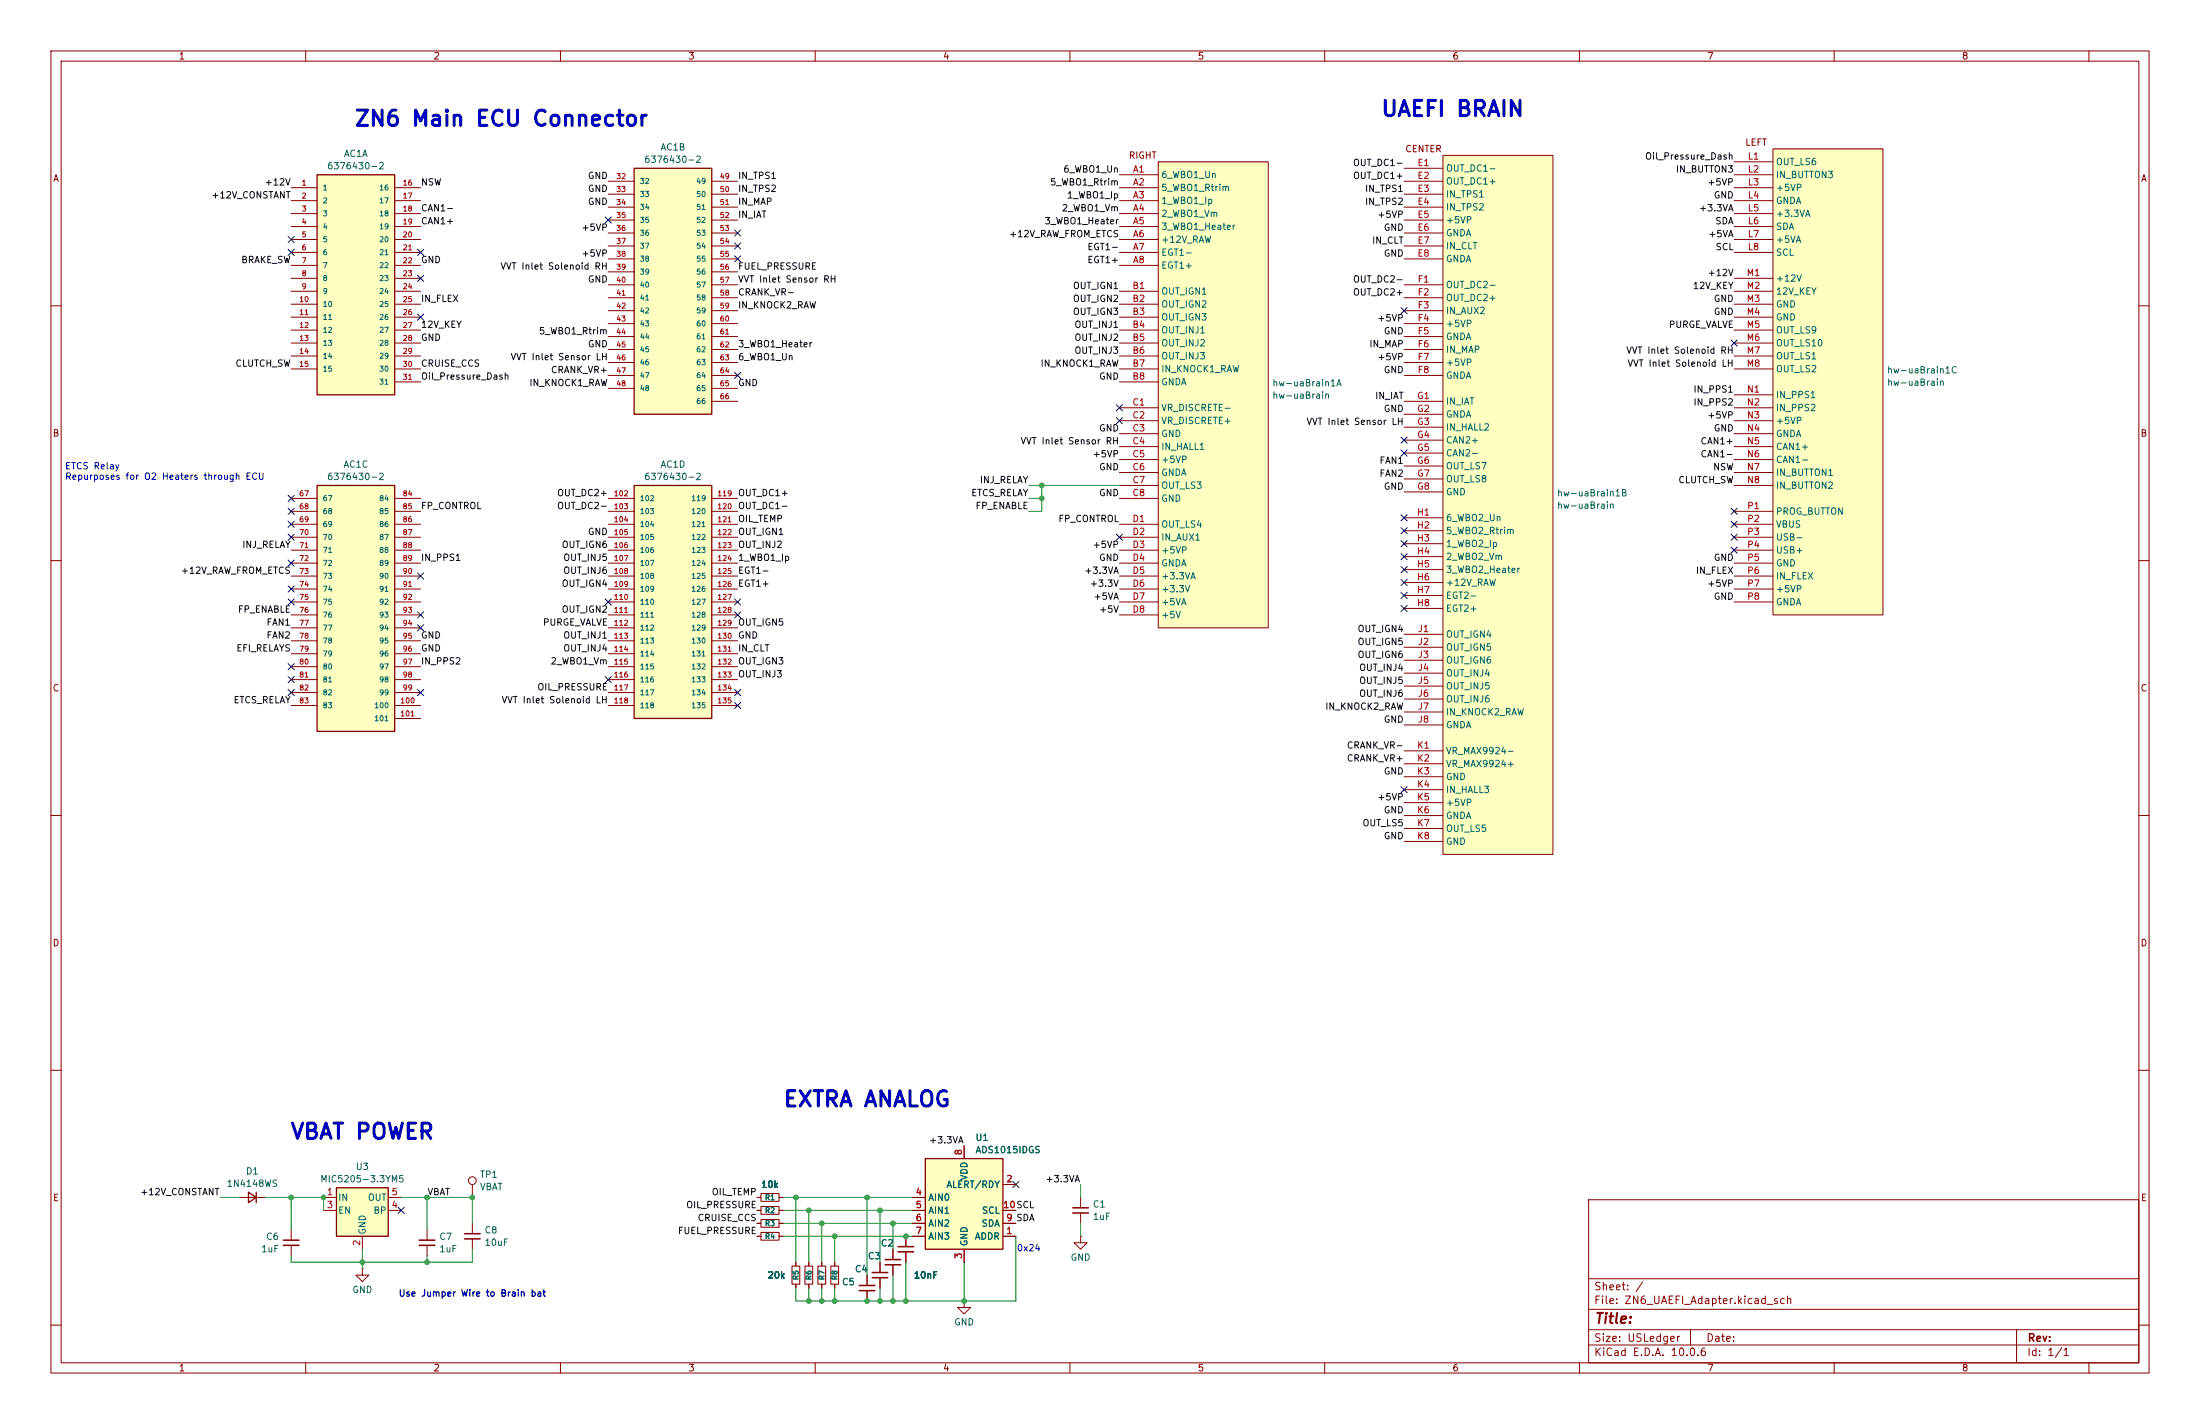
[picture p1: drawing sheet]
<svg xmlns="http://www.w3.org/2000/svg" width="432mm" height="279mm" viewBox="0 0 432 279" stroke-linecap="round" stroke-linejoin="round" font-family="sans-serif">
<g fill="none" stroke="#840000" stroke-width=".2">
<path d="M10 10h411.8v259.4h-411.8zM12 12h407.8v255.4h-407.8zM60 10v2M110 10v2M160 10v2M210 10v2M260 10v2M310 10v2M360 10v2M410 10v2M10 60h2M419.8 60h2"/>
<path d="M10 110h2M419.8 110h2M10 160h2M419.8 160h2M10 210h2M419.8 210h2M92.7 232.4v2.6M311.8 235.4h108v32h-108zM10 260h2M311.8 256.9h108M311.8 250.9h108M419.8 260h2"/>
<path d="M60 267.4v2M110 267.4v2M160 267.4v2M210 267.4v2M260 267.4v2M310 267.4v2M311.8 263.9h108M311.8 260.9h108M331.8 260.9v3M360 267.4v2M395.8 260.9v6.5M410 267.4v2"/>
<circle cx="92.7" cy="231.6" r=".76"/>
</g>
<path d="M66 233h10.2v9.6h-10.2z" fill="#ffffc2"/>
<path d="M66 233h10.2v9.6h-10.2z" fill="none" stroke="#840000" stroke-width=".25"/>
<g fill="none" stroke="#840000" stroke-width=".2">
<path d="M63.5 235h2.5M63.5 237.5h2.5M76.2 235h2.5M76.2 237.5h2.5M148.6 235h.8M148.6 237.5h.8M149.4 236.7h3.5v1.6h-3.5zM149.4 234.2h3.5v1.5h-3.5zM152.9 235h.8M152.9 237.5h.8M71.1 242.6v2.5M92.7 240v2.1"/>
<path d="M92.7 243.1v2M148.6 242.6h.8M149.4 241.8h3.5v1.5h-3.5zM152.9 242.6h.8M163.1 248.4h1.5v3.6h-1.5zM163.8 247.7v.7M163.8 252v.7M170.2 250.2v2M170.2 253.2v2.1M172.7 247.7v2M172.7 250.7v2M175.3 245.1v2"/>
<path d="M175.3 248.2v2M177.8 242.6v2M177.8 245.6v2.1"/>
</g>
<path d="M91.2 242.1h3M91.2 243.1h3M168.7 252.2h3M168.7 253.2h3M171.2 249.7h3M171.2 250.7h3M173.7 247.1h3.1M173.7 248.2h3.1M176.3 244.6h3M176.3 245.6h3" fill="none" stroke="#840000" stroke-width=".3"/>
<path d="M62.2 95.3h15.3v48.2h-15.3z" fill="#ffffc2"/>
<path d="M62.2 95.3h15.3v48.2h-15.3z" fill="none" stroke="#840000" stroke-width=".25"/>
<g fill="none" stroke="#840000" stroke-width=".2">
<path d="M57.1 97.8h5.1M77.5 97.8h5M57.1 100.3h5.1M57.1 102.9h5.1M57.1 105.4h5.1M57.1 108h5.1M57.1 110.5h5.1M57.1 113h5.1M57.1 115.6h5.1M57.1 118.1h5.1M77.5 100.3h5M77.5 102.9h5"/>
<path d="M77.5 105.4h5M77.5 108h5M77.5 110.5h5M77.5 113h5M77.5 115.6h5M77.5 118.1h5M57.1 120.7h5.1M57.1 123.2h5.1M57.1 125.7h5.1M57.1 128.3h5.1M57.1 130.8h5.1M57.1 133.4h5.1"/>
<path d="M57.1 135.9h5.1M57.1 138.4h5.1M77.5 120.7h5M77.5 123.2h5M77.5 125.7h5M77.5 128.3h5M77.5 130.8h5M77.5 133.4h5M77.5 135.9h5M77.5 138.4h5M77.5 141h5M149.4 239.3h3.5v1.5h-3.5z"/>
<path d="M57.1 241.3v2M57.1 244.3v2.1M148.6 240h.8M152.9 240h.8"/>
</g>
<path d="M55.6 243.3h3.1M55.6 244.3h3.1" fill="none" stroke="#840000" stroke-width=".3"/>
<path d="M62.2 34.3h15.3v43.2h-15.3z" fill="#ffffc2"/>
<path d="M62.2 34.3h15.3v43.2h-15.3z" fill="none" stroke="#840000" stroke-width=".25"/>
<g fill="none" stroke="#840000" stroke-width=".2">
<path d="M57.1 36.8h5.1M57.1 39.4h5.1M77.5 36.8h5M77.5 39.4h5M57.1 41.9h5.1M57.1 44.5h5.1M57.1 47h5.1M57.1 49.5h5.1M57.1 52.1h5.1M57.1 54.6h5.1M57.1 57.2h5.1M57.1 59.7h5.1"/>
<path d="M77.5 41.9h5M77.5 44.5h5M77.5 47h5M77.5 49.5h5M77.5 52.1h5M77.5 54.6h5M77.5 57.2h5M77.5 59.7h5M57.1 62.2h5.1M57.1 64.8h5.1M57.1 67.3h5.1M57.1 69.9h5.1"/>
<path d="M57.1 72.4h5.1M77.5 62.2h5M77.5 64.8h5M77.5 67.3h5M77.5 69.9h5M77.5 72.4h5M77.5 74.9h5M71.1 248.9v1.3h1.3l-1.3 1.3-1.3-1.3h1.3M71.1 248.9h.1M160.5 248.4h1.6v3.6h-1.6zM161.3 247.7v.7M161.3 252v.7"/>
<path d="M189.2 255.3v1.2h1.3l-1.3 1.3-1.2-1.3h1.2M189.2 255.3h.1"/>
</g>
<path d="M124.5 95.3h15.2v45.7h-15.2z" fill="#ffffc2"/>
<path d="M124.5 95.3h15.2v45.7h-15.2z" fill="none" stroke="#840000" stroke-width=".25"/>
<g fill="none" stroke="#840000" stroke-width=".2">
<path d="M119.4 97.8h5.1M139.7 97.8h5.1M119.4 100.3h5.1M119.4 102.9h5.1M119.4 105.4h5.1M119.4 108h5.1M119.4 110.5h5.1M119.4 113h5.1M119.4 115.6h5.1M119.4 118.1h5.1M139.7 100.3h5.1M139.7 102.9h5.1"/>
<path d="M139.7 105.4h5.1M139.7 108h5.1M139.7 110.5h5.1M139.7 113h5.1M139.7 115.6h5.1M139.7 118.1h5.1M119.4 120.7h5.1M119.4 123.2h5.1M119.4 125.7h5.1M119.4 128.3h5.1M119.4 130.8h5.1M119.4 133.4h5.1"/>
<path d="M119.4 135.9h5.1M119.4 138.4h5.1M139.7 120.7h5.1M139.7 123.2h5.1M139.7 125.7h5.1M139.7 128.3h5.1M139.7 130.8h5.1M139.7 133.4h5.1M139.7 135.9h5.1M139.7 138.4h5.1M155.4 248.4h1.6v3.6h-1.6zM156.2 247.7v.7"/>
<path d="M156.2 252v.7"/>
</g>
<path d="M124.5 33h15.2v48.3h-15.2z" fill="#ffffc2"/>
<path d="M124.5 33h15.2v48.3h-15.2zM48.8 233.9l1.5 1.1-1.5 1zM50.3 233.9v2.1" fill="none" stroke="#840000" stroke-width=".25"/>
<g fill="none" stroke="#840000" stroke-width=".2">
<path d="M119.4 35.6h5.1M119.4 38.1h5.1M139.7 35.6h5.1M139.7 38.1h5.1M119.4 40.6h5.1M119.4 43.2h5.1M119.4 45.7h5.1M119.4 48.3h5.1M119.4 50.8h5.1M119.4 53.3h5.1M119.4 55.9h5.1M119.4 58.4h5.1"/>
<path d="M139.7 40.6h5.1M139.7 43.2h5.1M139.7 45.7h5.1M139.7 48.3h5.1M139.7 50.8h5.1M139.7 53.3h5.1M139.7 55.9h5.1M139.7 58.4h5.1M119.4 61h5.1M119.4 63.5h5.1M119.4 66h5.1M119.4 68.6h5.1"/>
<path d="M119.4 71.1h5.1M119.4 73.7h5.1M119.4 76.2h5.1M139.7 61h5.1M139.7 63.5h5.1M139.7 66h5.1M139.7 68.6h5.1M139.7 71.1h5.1M139.7 73.7h5.1M139.7 76.2h5.1M139.7 78.7h5.1M47 235h5.1"/>
<path d="M83.8 241.3v2M83.8 244.3v2.1M158 248.4h1.5v3.6h-1.5zM158.7 247.7v.7M158.7 252v.7"/>
</g>
<path d="M82.3 243.3h3M82.3 244.3h3" fill="none" stroke="#840000" stroke-width=".3"/>
<path d="M283.2 30.5h21.6v137.1h-21.6z" fill="#ffffc2"/>
<g fill="none" stroke="#840000" stroke-width=".2">
<path d="M275.6 33h7.6M275.6 35.6h7.6M275.6 38.1h7.6M283.2 30.5h21.6v137.1h-21.6zM275.6 40.6h7.6M275.6 43.2h7.6M275.6 45.7h7.6M275.6 48.3h7.6M275.6 50.8h7.6M275.6 55.9h7.6M275.6 58.4h7.6M275.6 61h7.6"/>
<path d="M275.6 63.5h7.6M275.6 66h7.6M275.6 68.6h7.6M275.6 71.1h7.6M275.6 73.7h7.6M275.6 78.7h7.6M275.6 81.3h7.6M275.6 83.8h7.6M275.6 86.4h7.6M275.6 88.9h7.6M275.6 91.4h7.6M275.6 94h7.6"/>
<path d="M275.6 96.5h7.6M275.6 101.6h7.6M275.6 104.1h7.6M275.6 106.7h7.6M275.6 109.2h7.6M275.6 111.8h7.6M275.6 114.3h7.6M275.6 116.8h7.6M275.6 119.4h7.6M275.6 124.5h7.6M275.6 127h7.6M275.6 129.5h7.6"/>
<path d="M275.6 132.1h7.6M275.6 134.6h7.6M275.6 137.2h7.6M275.6 139.7h7.6M275.6 142.2h7.6M275.6 147.3h7.6M275.6 149.9h7.6M275.6 152.4h7.6M275.6 154.9h7.6M275.6 157.5h7.6M275.6 160h7.6M275.6 162.6h7.6"/>
<path d="M275.6 165.1h7.6"/>
</g>
<path d="M227.3 31.8h21.6v91.4h-21.6z" fill="#ffffc2"/>
<g fill="none" stroke="#840000" stroke-width=".2">
<path d="M219.7 34.3h7.6M219.7 36.8h7.6M219.7 39.4h7.6M227.3 31.8h21.6v91.4h-21.6zM219.7 41.9h7.6M219.7 44.5h7.6M219.7 47h7.6M219.7 49.5h7.6M219.7 52.1h7.6M219.7 57.2h7.6M219.7 59.7h7.6M219.7 62.2h7.6"/>
<path d="M219.7 64.8h7.6M219.7 67.3h7.6M219.7 69.9h7.6M219.7 72.4h7.6M219.7 74.9h7.6M219.7 80h7.6M219.7 82.6h7.6M219.7 85.1h7.6M219.7 87.6h7.6M219.7 90.2h7.6M219.7 92.7h7.6M219.7 95.3h7.6"/>
<path d="M219.7 97.8h7.6M219.7 102.9h7.6M219.7 105.4h7.6M219.7 108h7.6M219.7 110.5h7.6M219.7 113h7.6M219.7 115.6h7.6M219.7 118.1h7.6M219.7 120.7h7.6"/>
</g>
<path d="M181.6 227.3h15.2v17.8h-15.2z" fill="#ffffc2"/>
<path d="M181.6 227.3h15.2v17.8h-15.2z" fill="none" stroke="#840000" stroke-width=".25"/>
<g fill="none" stroke="#840000" stroke-width=".2">
<path d="M179.1 235h2.5M179.1 237.5h2.5M189.2 224.8v2.5M196.8 232.4h2.6M196.8 237.5h2.6M212.1 235v2M212.1 238v2M179.1 242.6h2.5M179.1 240h2.5M189.2 245.1v2.6M196.8 242.6h2.6M196.8 240h2.6"/>
<path d="M212.1 242.6v1.2h1.3l-1.3 1.3-1.3-1.3h1.3M212.1 242.6h.1"/>
</g>
<path d="M210.6 237h3M210.6 238h3" fill="none" stroke="#840000" stroke-width=".3"/>
<path d="M348 29.2h21.6v91.5h-21.6z" fill="#ffffc2"/>
<g fill="none" stroke="#840000" stroke-width=".2">
<path d="M340.4 31.8h7.6M340.4 34.3h7.6M340.4 36.8h7.6M340.4 39.4h7.6M348 29.2h21.6v91.5h-21.6zM340.4 41.9h7.6M340.4 44.5h7.6M340.4 47h7.6M340.4 49.5h7.6M340.4 54.6h7.6M340.4 57.2h7.6M340.4 59.7h7.6"/>
<path d="M340.4 62.2h7.6M340.4 64.8h7.6M340.4 67.3h7.6M340.4 69.9h7.6M340.4 72.4h7.6M340.4 77.5h7.6M340.4 80h7.6M340.4 82.6h7.6M340.4 85.1h7.6M340.4 87.6h7.6M340.4 90.2h7.6M340.4 92.7h7.6"/>
<path d="M340.4 95.3h7.6M340.4 100.3h7.6M340.4 102.9h7.6M340.4 105.4h7.6M340.4 108h7.6M340.4 110.5h7.6M340.4 113h7.6M340.4 115.6h7.6M340.4 118.1h7.6M148.6 237.5h.8M148.6 235h.8M152.9 237.5h.8"/>
<path d="M152.9 235h.8M179.1 237.5h2.5M179.1 235h2.5M189.2 224.8v2.5M196.8 237.5h2.6M196.8 232.4h2.6M148.6 242.6h.8M148.6 240h.8M152.9 242.6h.8M152.9 240h.8M156.2 247.7v.7M156.2 252v.7"/>
<path d="M158.7 247.7v.7M158.7 252v.7M161.3 247.7v.7M161.3 252v.7M163.8 247.7v.7M163.8 252v.7M170.2 250.2v2M170.2 253.2v2.1M172.7 247.7v2M172.7 250.7v2M175.3 245.1v2M175.3 248.2v2"/>
<path d="M177.8 242.6v2M177.8 245.6v2.1M179.1 242.6h2.5M179.1 240h2.5M189.2 245.1v2.6M196.8 242.6h2.6M196.8 240h2.6"/>
</g>
<g fill="none" stroke="#009600" stroke-width=".2">
<path d="M201.9 97.8h2.6M201.9 95.3h17.8M204.5 95.3v5h-2.6M43.2 235h3.8M52.1 235h11.4v2.5M57.1 235v6.3M78.7 235h14v5M83.8 235v6.3M153.7 237.5h25.4M153.7 235h25.4M156.2 235v12.7M158.7 237.5v10.2"/>
<path d="M170.2 235v15.2M172.7 237.5v10.2M212.1 232.4v2.6M71.1 245.1v3.8M83.8 246.4v1.3M92.7 245.1v2.6h-35.6v-1.3M153.7 240h25.4M153.7 242.6h25.4M158.7 252.7v2.6M161.3 240v7.7M161.3 252.7v2.6M163.8 242.6v5.1"/>
<path d="M163.8 252.7v2.6M172.7 252.7v2.6M175.3 240v5.1M175.3 250.2v5.1M177.8 247.7v7.6M189.2 247.7v7.6M199.4 242.6v12.7h-43.2v-2.6M212.1 240v2.6"/>
</g>
<g fill="none" stroke="#000084" stroke-width=".2">
<path d="M56.5 48.9l1.3 1.2M56.5 46.4l1.3 1.2M57.8 48.9l-1.3 1.2M57.8 46.4l-1.3 1.2M81.9 54l1.3 1.2M81.9 48.9l1.3 1.2M83.2 54l-1.3 1.2M83.2 48.9l-1.3 1.2M118.8 42.6l1.2 1.2M120 42.6l-1.2 1.2M144.2 47.7l1.2 1.2M144.2 50.2l1.2 1.2"/>
<path d="M144.2 45.1l1.2 1.2M145.4 47.7l-1.2 1.2M145.4 50.2l-1.2 1.2M145.4 45.1l-1.2 1.2M81.9 61.6l1.3 1.2M83.2 61.6l-1.3 1.2M144.2 73.1l1.2 1.2M145.4 73.1l-1.2 1.2M219.1 79.4l1.2 1.2M220.3 79.4l-1.2 1.2M275 60.4l1.2 1.2M276.2 60.4l-1.2 1.2"/>
<path d="M339.8 66.7l1.2 1.2M341 66.7l-1.2 1.2M56.5 99.7l1.3 1.2M56.5 97.2l1.3 1.2M57.8 99.7l-1.3 1.2M57.8 97.2l-1.3 1.2M219.1 81.9l1.2 1.3M220.3 81.9l-1.2 1.3M275 88.3l1.2 1.2M275 85.8l1.2 1.2M276.2 88.3l-1.2 1.2M276.2 85.8l-1.2 1.2"/>
<path d="M339.8 99.7l1.2 1.2M341 99.7l-1.2 1.2M56.5 109.9l1.3 1.2M56.5 102.3l1.3 1.2M56.5 117.5l1.3 1.2M56.5 115l1.3 1.2M56.5 104.8l1.3 1.2M57.8 109.9l-1.3 1.2M57.8 102.3l-1.3 1.2M57.8 117.5l-1.3 1.2M57.8 115l-1.3 1.2M57.8 104.8l-1.3 1.2"/>
<path d="M81.9 112.4l1.3 1.2M83.2 112.4l-1.3 1.2M118.8 117.5l1.2 1.2M120 117.5l-1.2 1.2M144.2 117.5l1.2 1.2M145.4 117.5l-1.2 1.2M219.1 104.8l1.2 1.2M220.3 104.8l-1.2 1.2M275 106.1l1.2 1.2M275 111.2l1.2 1.2M275 101l1.2 1.2M275 103.5l1.2 1.2"/>
<path d="M275 108.6l1.2 1.2M275 113.7l1.2 1.2M275 118.8l1.2 1.2M275 116.2l1.2 1.2M276.2 106.1l-1.2 1.2M276.2 111.2l-1.2 1.2M276.2 101l-1.2 1.2M276.2 103.5l-1.2 1.2M276.2 108.6l-1.2 1.2M276.2 113.7l-1.2 1.2M276.2 118.8l-1.2 1.2M276.2 116.2l-1.2 1.2"/>
<path d="M339.8 104.8l1.2 1.2M339.8 107.3l1.2 1.3M339.8 102.3l1.2 1.2M341 104.8l-1.2 1.2M341 107.3l-1.2 1.3M341 102.3l-1.2 1.2M56.5 135.3l1.3 1.2M56.5 130.2l1.3 1.2M56.5 132.7l1.3 1.3M57.8 135.3l-1.3 1.2M57.8 130.2l-1.3 1.2M57.8 132.7l-1.3 1.3"/>
<path d="M81.9 122.6l1.3 1.2M81.9 120l1.3 1.3M81.9 135.3l1.3 1.2M83.2 135.3l-1.3 1.2M83.2 122.6l-1.3 1.2M83.2 120l-1.3 1.3M118.8 132.7l1.2 1.3M120 132.7l-1.2 1.3M144.2 135.3l1.2 1.2M144.2 120l1.2 1.3M144.2 137.8l1.2 1.2M145.4 135.3l-1.2 1.2"/>
<path d="M145.4 120l-1.2 1.3M145.4 137.8l-1.2 1.2M275 154.3l1.2 1.2M276.2 154.3l-1.2 1.2M78.1 236.9l1.2 1.2M79.3 236.9l-1.2 1.2M198.8 231.8l1.2 1.2M200 231.8l-1.2 1.2"/>
</g>
<g fill="#009600" stroke="#009600" stroke-width=".2">
<circle cx="177.8" cy="255.3" r=".46"/>
<circle cx="189.2" cy="255.3" r=".46"/>
<circle cx="170.2" cy="255.3" r=".46"/>
<circle cx="172.7" cy="255.3" r=".46"/>
<circle cx="175.3" cy="255.3" r=".46"/>
<circle cx="83.8" cy="247.7" r=".46"/>
<circle cx="158.7" cy="237.5" r=".46"/>
<circle cx="158.7" cy="255.3" r=".46"/>
<circle cx="170.2" cy="235" r=".46"/>
<circle cx="163.8" cy="242.6" r=".46"/>
<circle cx="163.8" cy="255.3" r=".46"/>
<circle cx="161.3" cy="255.3" r=".46"/>
<circle cx="172.7" cy="237.5" r=".46"/>
<circle cx="177.8" cy="242.6" r=".46"/>
<circle cx="175.3" cy="240" r=".46"/>
<circle cx="92.7" cy="235" r=".46"/>
<circle cx="83.8" cy="235" r=".46"/>
<circle cx="63.5" cy="235" r=".46"/>
<circle cx="71.1" cy="247.7" r=".46"/>
<circle cx="57.1" cy="235" r=".46"/>
<circle cx="161.3" cy="240" r=".46"/>
<circle cx="156.2" cy="235" r=".46"/>
<circle cx="204.5" cy="95.3" r=".46"/>
<circle cx="204.5" cy="97.8" r=".46"/>
</g>
<g font-size="3" fill="#0000c2">
<text x="270.9" y="23.6">UAEFI BRAIN</text>
<text x="69.4" y="25.5">ZN6 Main ECU Connector</text>
<text x="153.6" y="217.9">EXTRA ANALOG</text>
<text x="56.8" y="224.3">VBAT POWER</text>
</g>
<text font-size="2" fill="#840000" x="312.8" y="260.2">Title:</text>
<g font-size="1.5" fill="#840000">
<text x="312.8" y="256.2">File: ZN6_UAEFI_Adapter.kicad_sch</text>
<text x="312.8" y="253.5">Sheet: /</text>
<text x="312.8" y="263.6">Size: USLedger</text>
<text x="334.8" y="263.6">Date:</text>
<text x="397.8" y="263.6">Rev:</text>
<text x="312.8" y="266.4">KiCad E.D.A. 10.0.6</text>
<text x="397.8" y="266.4">Id: 1/1</text>
</g>
<g font-size="1.3" fill="#840000">
<text x="35" y="12">1</text>
<text x="85" y="12">2</text>
<text x="135" y="12">3</text>
<text x="185" y="12">4</text>
<text x="235" y="12">5</text>
<text x="285" y="12">6</text>
<text x="335" y="12">7</text>
<text x="385" y="12">8</text>
<text x="342.4" y="28.9">LEFT</text>
<text x="10.3" y="36">A</text>
<text x="221.4" y="31.4">RIGHT</text>
<text x="275.7" y="30.2">CENTER</text>
<text x="420.1" y="36">A</text>
<text x="10.2" y="86">B</text>
<text x="420" y="86">B</text>
<text x="10.2" y="136">C</text>
<text x="420" y="136">C</text>
<text x="10.2" y="186">D</text>
<text x="420" y="186">D</text>
<text x="10.3" y="236">E</text>
<text x="420.1" y="236">E</text>
<text x="35" y="269.4">1</text>
<text x="85" y="269.4">2</text>
<text x="135" y="269.4">3</text>
<text x="185" y="269.4">4</text>
<text x="235" y="269.4">5</text>
<text x="285" y="269.4">6</text>
<text x="335" y="269.4">7</text>
<text x="385" y="269.4">8</text>
</g>
<g font-size="1.3" fill="#006464">
<text x="129.5" y="29.8">AC1B</text>
<text x="64.1" y="33.5">6376430-2</text>
<text x="67.4" y="31.1">AC1A</text>
<text x="126.3" y="32.3">6376430-2</text>
<text x="227.8" y="35.3">6_WBO1_Un</text>
<text x="283.7" y="34">OUT_DC1-</text>
<text x="348.5" y="32.7">OUT_LS6</text>
<text x="348.5" y="35.3">IN_BUTTON3</text>
<text x="227.8" y="37.8">5_WBO1_Rtrim</text>
<text x="227.8" y="40.3">1_WBO1_Ip</text>
<text x="283.7" y="36.5">OUT_DC1+</text>
<text x="283.7" y="39.1">IN_TPS1</text>
<text x="283.7" y="41.6">IN_TPS2</text>
<text x="348.5" y="37.8">+5VP</text>
<text x="348.5" y="40.3">GNDA</text>
<text x="227.8" y="42.9">2_WBO1_Vm</text>
<text x="227.8" y="45.4">3_WBO1_Heater</text>
<text x="227.8" y="48">+12V_RAW</text>
<text x="283.7" y="44.1">+5VP</text>
<text x="283.7" y="46.7">GNDA</text>
<text x="348.5" y="42.9">+3.3VA</text>
<text x="348.5" y="45.4">SDA</text>
<text x="348.5" y="48">+5VA</text>
<text x="227.8" y="50.5">EGT1-</text>
<text x="227.8" y="53">EGT1+</text>
<text x="283.7" y="49.2">IN_CLT</text>
<text x="283.7" y="51.8">GNDA</text>
<text x="348.5" y="50.5">SCL</text>
<text x="227.8" y="58.1">OUT_IGN1</text>
<text x="283.7" y="56.8">OUT_DC2-</text>
<text x="283.7" y="59.4">OUT_DC2+</text>
<text x="348.5" y="55.6">+12V</text>
<text x="348.5" y="58.1">12V_KEY</text>
<text x="227.8" y="60.7">OUT_IGN2</text>
<text x="227.8" y="63.2">OUT_IGN3</text>
<text x="227.8" y="65.7">OUT_INJ1</text>
<text x="283.7" y="61.9">IN_AUX2</text>
<text x="283.7" y="64.5">+5VP</text>
<text x="348.5" y="60.7">GND</text>
<text x="348.5" y="63.2">GND</text>
<text x="348.5" y="65.7">OUT_LS9</text>
<text x="227.8" y="68.3">OUT_INJ2</text>
<text x="227.8" y="70.8">OUT_INJ3</text>
<text x="283.7" y="67">GNDA</text>
<text x="283.7" y="69.5">IN_MAP</text>
<text x="348.5" y="68.3">OUT_LS10</text>
<text x="348.5" y="70.8">OUT_LS1</text>
<text x="227.8" y="73.4">IN_KNOCK1_RAW</text>
<text x="227.8" y="75.9">GNDA</text>
<text x="249.6" y="76.1">hw-uaBrain1A</text>
<text x="283.7" y="72.1">+5VP</text>
<text x="283.7" y="74.6">GNDA</text>
<text x="348.5" y="73.4">OUT_LS2</text>
<text x="370.3" y="73.6">hw-uaBrain1C</text>
<text x="370.3" y="76">hw-uaBrain</text>
<text x="227.8" y="81">VR_DISCRETE-</text>
<text x="227.8" y="83.5">VR_DISCRETE+</text>
<text x="249.6" y="78.5">hw-uaBrain</text>
<text x="283.7" y="79.7">IN_IAT</text>
<text x="283.7" y="82.2">GNDA</text>
<text x="348.5" y="78.4">IN_PPS1</text>
<text x="348.5" y="81">IN_PPS2</text>
<text x="348.5" y="83.5">+5VP</text>
<text x="227.8" y="86.1">GND</text>
<text x="227.8" y="88.6">IN_HALL1</text>
<text x="283.7" y="84.8">IN_HALL2</text>
<text x="283.7" y="87.3">CAN2+</text>
<text x="283.7" y="89.9">CAN2-</text>
<text x="348.5" y="86.1">GNDA</text>
<text x="348.5" y="88.6">CAN1+</text>
<text x="64.1" y="94.5">6376430-2</text>
<text x="67.3" y="92.1">AC1C</text>
<text x="126.3" y="94.5">6376430-2</text>
<text x="129.5" y="92.1">AC1D</text>
<text x="227.8" y="91.1">+5VP</text>
<text x="227.8" y="93.7">GNDA</text>
<text x="283.7" y="92.4">OUT_LS7</text>
<text x="283.7" y="94.9">OUT_LS8</text>
<text x="348.5" y="91.1">CAN1-</text>
<text x="348.5" y="93.7">IN_BUTTON1</text>
<text x="227.8" y="96.2">OUT_LS3</text>
<text x="227.8" y="98.8">GND</text>
<text x="283.7" y="97.5">GND</text>
<text x="305.5" y="97.7">hw-uaBrain1B</text>
<text x="305.5" y="100.1">hw-uaBrain</text>
<text x="348.5" y="96.2">IN_BUTTON2</text>
<text x="348.5" y="101.3">PROG_BUTTON</text>
<text x="227.8" y="103.8">OUT_LS4</text>
<text x="227.8" y="106.4">IN_AUX1</text>
<text x="283.7" y="102.6">6_WBO2_Un</text>
<text x="283.7" y="105.1">5_WBO2_Rtrim</text>
<text x="283.7" y="107.6">1_WBO2_Ip</text>
<text x="348.5" y="103.8">VBUS</text>
<text x="348.5" y="106.4">USB-</text>
<text x="227.8" y="108.9">+5VP</text>
<text x="227.8" y="111.5">GNDA</text>
<text x="227.8" y="114">+3.3VA</text>
<text x="283.7" y="110.2">2_WBO2_Vm</text>
<text x="283.7" y="112.7">3_WBO2_Heater</text>
<text x="348.5" y="108.9">USB+</text>
<text x="348.5" y="111.5">GND</text>
<text x="348.5" y="114">IN_FLEX</text>
<text x="227.8" y="116.5">+3.3V</text>
<text x="227.8" y="119.1">+5VA</text>
<text x="283.7" y="115.3">+12V_RAW</text>
<text x="283.7" y="117.8">EGT2-</text>
<text x="348.5" y="116.5">+5VP</text>
<text x="348.5" y="119.1">GNDA</text>
<text x="227.8" y="121.6">+5V</text>
<text x="283.7" y="120.3">EGT2+</text>
<text x="283.7" y="125.4">OUT_IGN4</text>
<text x="283.7" y="128">OUT_IGN5</text>
<text x="283.7" y="130.5">OUT_IGN6</text>
<text x="283.7" y="133">OUT_INJ4</text>
<text x="283.7" y="135.6">OUT_INJ5</text>
<text x="283.7" y="138.1">OUT_INJ6</text>
<text x="283.7" y="140.7">IN_KNOCK2_RAW</text>
<text x="283.7" y="143.2">GNDA</text>
<text x="283.7" y="148.3">VR_MAX9924-</text>
<text x="283.7" y="150.8">VR_MAX9924+</text>
<text x="283.7" y="153.4">GND</text>
<text x="283.7" y="155.9">IN_HALL3</text>
<text x="283.7" y="158.4">+5VP</text>
<text x="283.7" y="161">GNDA</text>
<text x="283.7" y="163.5">OUT_LS5</text>
<text x="283.7" y="166.1">GND</text>
<text x="191.4" y="224.1">U1</text>
<text x="191.4" y="226.6">ADS1015IDGS</text>
<text x="44.4" y="233.2">1N4148WS</text>
<text x="48.2" y="230.8">D1</text>
<text x="62.7" y="232.3">MIC5205-3.3YM5</text>
<text x="69.7" y="229.9">U3</text>
<text x="94.1" y="231.4">TP1</text>
<text x="94.1" y="233.8">VBAT</text>
<text x="149.3" y="233.4">10k</text>
<text x="185.7" y="233.4">ALERT/RDY</text>
<text x="190.2" y="231.7" transform="rotate(-90 190.2 231.7)">VDD</text>
<text x="66.3" y="235.9">IN</text>
<text x="66.3" y="238.5">EN</text>
<text x="72.1" y="235.9">OUT</text>
<text x="73.2" y="238.5">BP</text>
<text x="182.1" y="235.9">AIN0</text>
<text x="182.1" y="238.5">AIN1</text>
<text x="192.6" y="238.5">SCL</text>
<text x="214.4" y="237.2">C1</text>
<text x="214.4" y="239.7">1uF</text>
<text x="52.1" y="243.6">C6</text>
<text x="72.1" y="242.3" transform="rotate(-90 72.1 242.3)">GND</text>
<text x="86.1" y="243.6">C7</text>
<text x="95" y="242.3">C8</text>
<text x="95" y="244.7">10uF</text>
<text x="172.8" y="244.9">C2</text>
<text x="182.1" y="241">AIN2</text>
<text x="182.1" y="243.5">AIN3</text>
<text x="190.2" y="244.6" transform="rotate(-90 190.2 244.6)">GND</text>
<text x="191.2" y="243.5">ADDR</text>
<text x="192.5" y="241">SDA</text>
<text x="51.2" y="246">1uF</text>
<text x="86.1" y="246">1uF</text>
<text x="150.5" y="251.2">20k</text>
<text x="167.7" y="249.9">C4</text>
<text x="170.2" y="247.4">C3</text>
<text x="179.3" y="251.2">10nF</text>
<text x="210" y="247.7">GND</text>
<text x="69.1" y="254">GND</text>
<text x="165.2" y="252.5">C5</text>
<text x="187.2" y="260.4">GND</text>
</g>
<g font-size="1.3" fill="#0f0f0f">
<text x="115.3" y="35.4">GND</text>
<text x="144.8" y="35.4">IN_TPS1</text>
<text x="208.6" y="34.2">6_WBO1_Un</text>
<text x="265.4" y="32.9">OUT_DC1-</text>
<text x="265.4" y="35.4">OUT_DC1+</text>
<text x="322.8" y="31.6">Oil_Pressure_Dash</text>
<text x="328.8" y="34.2">IN_BUTTON3</text>
<text x="41.4" y="39.2">+12V_CONSTANT</text>
<text x="51.8" y="36.7">+12V</text>
<text x="82.5" y="41.8">CAN1-</text>
<text x="82.5" y="36.7">NSW</text>
<text x="115.3" y="40.5">GND</text>
<text x="115.3" y="38">GND</text>
<text x="144.8" y="38">IN_TPS2</text>
<text x="144.8" y="40.5">IN_MAP</text>
<text x="206" y="36.7">5_WBO1_Rtrim</text>
<text x="208.3" y="41.8">2_WBO1_Vm</text>
<text x="209.3" y="39.2">1_WBO1_Ip</text>
<text x="267.8" y="40.5">IN_TPS2</text>
<text x="267.8" y="38">IN_TPS1</text>
<text x="333.4" y="41.8">+3.3VA</text>
<text x="335" y="36.7">+5VP</text>
<text x="336.3" y="39.2">GND</text>
<text x="82.5" y="44.3">CAN1+</text>
<text x="114" y="45.6">+5VP</text>
<text x="144.8" y="43.1">IN_IAT</text>
<text x="198" y="46.9">+12V_RAW_FROM_ETCS</text>
<text x="204.9" y="44.3">3_WBO1_Heater</text>
<text x="270.2" y="43.1">+5VP</text>
<text x="271.5" y="45.6">GND</text>
<text x="335.2" y="46.9">+5VA</text>
<text x="336.6" y="44.3">SDA</text>
<text x="47.2" y="51.9">BRAKE_SW</text>
<text x="82.5" y="51.9">GND</text>
<text x="98.1" y="53.2">VVT Inlet Solenoid RH</text>
<text x="114" y="50.7">+5VP</text>
<text x="144.8" y="53.2">FUEL_PRESSURE</text>
<text x="213.3" y="51.9">EGT1+</text>
<text x="213.3" y="49.4">EGT1-</text>
<text x="269.2" y="48.1">IN_CLT</text>
<text x="271.5" y="50.7">GND</text>
<text x="336.6" y="49.4">SCL</text>
<text x="82.5" y="59.6">IN_FLEX</text>
<text x="115.3" y="55.8">GND</text>
<text x="144.8" y="55.8">VVT Inlet Sensor RH</text>
<text x="144.8" y="58.3">CRANK_VR-</text>
<text x="210.5" y="57">OUT_IGN1</text>
<text x="210.5" y="59.6">OUT_IGN2</text>
<text x="265.4" y="58.3">OUT_DC2+</text>
<text x="265.4" y="55.8">OUT_DC2-</text>
<text x="332.2" y="57">12V_KEY</text>
<text x="335.1" y="54.5">+12V</text>
<text x="336.3" y="59.6">GND</text>
<text x="82.5" y="64.6">12V_KEY</text>
<text x="105.7" y="65.9">5_WBO1_Rtrim</text>
<text x="144.8" y="60.8">IN_KNOCK2_RAW</text>
<text x="210.5" y="62.1">OUT_IGN3</text>
<text x="210.8" y="64.6">OUT_INJ1</text>
<text x="270.2" y="63.4">+5VP</text>
<text x="271.5" y="65.9">GND</text>
<text x="327.4" y="64.6">PURGE_VALVE</text>
<text x="336.3" y="62.1">GND</text>
<text x="82.5" y="67.2">GND</text>
<text x="100.1" y="71">VVT Inlet Sensor LH</text>
<text x="115.3" y="68.5">GND</text>
<text x="144.8" y="71">6_WBO1_Un</text>
<text x="144.8" y="68.5">3_WBO1_Heater</text>
<text x="210.8" y="69.7">OUT_INJ3</text>
<text x="210.8" y="67.2">OUT_INJ2</text>
<text x="268.6" y="68.5">IN_MAP</text>
<text x="270.2" y="71">+5VP</text>
<text x="319.1" y="69.7">VVT Inlet Solenoid RH</text>
<text x="46.1" y="72.3">CLUTCH_SW</text>
<text x="82.5" y="72.3">CRUISE_CCS</text>
<text x="82.5" y="74.8">Oil_Pressure_Dash</text>
<text x="103.8" y="76.1">IN_KNOCK1_RAW</text>
<text x="108" y="73.5">CRANK_VR+</text>
<text x="144.8" y="76.1">GND</text>
<text x="204.1" y="72.3">IN_KNOCK1_RAW</text>
<text x="215.6" y="74.8">GND</text>
<text x="271.5" y="73.5">GND</text>
<text x="319.3" y="72.3">VVT Inlet Solenoid LH</text>
<text x="332.3" y="77.3">IN_PPS1</text>
<text x="256.3" y="83.7">VVT Inlet Sensor LH</text>
<text x="269.8" y="78.6">IN_IAT</text>
<text x="271.5" y="81.2">GND</text>
<text x="332.3" y="79.9">IN_PPS2</text>
<text x="335" y="82.4">+5VP</text>
<text x="200.2" y="87.5">VVT Inlet Sensor RH</text>
<text x="215.6" y="85">GND</text>
<text x="333.7" y="87.5">CAN1+</text>
<text x="336.3" y="85">GND</text>
<text x="192.2" y="95.1">INJ_RELAY</text>
<text x="214.3" y="90">+5VP</text>
<text x="215.6" y="92.6">GND</text>
<text x="270.6" y="91.3">FAN1</text>
<text x="270.6" y="93.9">FAN2</text>
<text x="329.3" y="95.1">CLUTCH_SW</text>
<text x="333.7" y="90">CAN1-</text>
<text x="336.1" y="92.6">NSW</text>
<text x="82.5" y="100.2">FP_CONTROL</text>
<text x="109.2" y="100.2">OUT_DC2-</text>
<text x="109.2" y="97.7">OUT_DC2+</text>
<text x="144.8" y="100.2">OUT_DC1-</text>
<text x="144.8" y="97.7">OUT_DC1+</text>
<text x="190.5" y="97.7">ETCS_RELAY</text>
<text x="191.4" y="100.2">FP_ENABLE</text>
<text x="215.6" y="97.7">GND</text>
<text x="271.5" y="96.4">GND</text>
<text x="47.4" y="107.8">INJ_RELAY</text>
<text x="110.1" y="107.8">OUT_IGN6</text>
<text x="115.3" y="105.3">GND</text>
<text x="144.8" y="102.7">OIL_TEMP</text>
<text x="144.8" y="107.8">OUT_INJ2</text>
<text x="144.8" y="105.3">OUT_IGN1</text>
<text x="207.6" y="102.7">FP_CONTROL</text>
<text x="214.3" y="107.8">+5VP</text>
<text x="35.4" y="112.9">+12V_RAW_FROM_ETCS</text>
<text x="82.5" y="110.4">IN_PPS1</text>
<text x="110.4" y="112.9">OUT_INJ6</text>
<text x="110.4" y="110.4">OUT_INJ5</text>
<text x="144.8" y="110.4">1_WBO1_Ip</text>
<text x="144.8" y="112.9">EGT1-</text>
<text x="212.7" y="112.9">+3.3VA</text>
<text x="215.6" y="110.4">GND</text>
<text x="332.8" y="112.9">IN_FLEX</text>
<text x="336.3" y="110.4">GND</text>
<text x="110.1" y="115.4">OUT_IGN4</text>
<text x="144.8" y="115.4">EGT1+</text>
<text x="213.8" y="115.4">+3.3V</text>
<text x="214.5" y="118">+5VA</text>
<text x="335" y="115.4">+5VP</text>
<text x="336.3" y="118">GND</text>
<text x="46.6" y="120.5">FP_ENABLE</text>
<text x="52.2" y="125.6">FAN2</text>
<text x="52.2" y="123.1">FAN1</text>
<text x="82.5" y="125.6">GND</text>
<text x="106.5" y="123.1">PURGE_VALVE</text>
<text x="110.1" y="120.5">OUT_IGN2</text>
<text x="110.4" y="125.6">OUT_INJ1</text>
<text x="144.8" y="123.1">OUT_IGN5</text>
<text x="144.8" y="125.6">GND</text>
<text x="215.6" y="120.5">+5V</text>
<text x="266.4" y="124.3">OUT_IGN4</text>
<text x="46.3" y="128.1">EFI_RELAYS</text>
<text x="82.5" y="128.1">GND</text>
<text x="82.5" y="130.7">IN_PPS2</text>
<text x="108" y="130.7">2_WBO1_Vm</text>
<text x="110.4" y="128.1">OUT_INJ4</text>
<text x="144.8" y="128.1">IN_CLT</text>
<text x="144.8" y="130.7">OUT_IGN3</text>
<text x="266.4" y="129.4">OUT_IGN6</text>
<text x="266.4" y="126.9">OUT_IGN5</text>
<text x="266.7" y="132">OUT_INJ4</text>
<text x="105.4" y="135.8">OIL_PRESSURE</text>
<text x="144.8" y="133.2">OUT_INJ3</text>
<text x="266.7" y="134.5">OUT_INJ5</text>
<text x="266.7" y="137">OUT_INJ6</text>
<text x="45.7" y="138.3">ETCS_RELAY</text>
<text x="98.3" y="138.3">VVT Inlet Solenoid LH</text>
<text x="260" y="139.6">IN_KNOCK2_RAW</text>
<text x="271.5" y="142.1">GND</text>
<text x="264.2" y="149.7">CRANK_VR+</text>
<text x="264.2" y="147.2">CRANK_VR-</text>
<text x="271.5" y="152.3">GND</text>
<text x="270.2" y="157.4">+5VP</text>
<text x="271.5" y="159.9">GND</text>
<text x="267.3" y="162.4">OUT_LS5</text>
<text x="271.5" y="165">GND</text>
<text x="182.2" y="224.7">+3.3VA</text>
<text x="205.1" y="232.3">+3.3VA</text>
<text x="27.4" y="234.8">+12V_CONSTANT</text>
<text x="83.8" y="234.8">VBAT</text>
<text x="134.6" y="237.4">OIL_PRESSURE</text>
<text x="136.8" y="239.9">CRUISE_CCS</text>
<text x="139.6" y="234.8">OIL_TEMP</text>
<text x="132.9" y="242.4">FUEL_PRESSURE</text>
</g>
<g font-size="1.3" fill="#a90000">
<text x="222.2" y="34.2">A1</text>
<text x="278.1" y="32.9">E1</text>
<text x="278.1" y="35.4">E2</text>
<text x="342.9" y="31.6">L1</text>
<text x="342.9" y="34.2">L2</text>
<text x="222.2" y="36.7">A2</text>
<text x="222.2" y="39.2">A3</text>
<text x="222.2" y="41.8">A4</text>
<text x="278.1" y="38">E3</text>
<text x="278.1" y="40.5">E4</text>
<text x="342.9" y="36.7">L3</text>
<text x="342.9" y="39.2">L4</text>
<text x="342.9" y="41.8">L5</text>
<text x="222.2" y="44.3">A5</text>
<text x="222.2" y="46.9">A6</text>
<text x="278.1" y="43">E5</text>
<text x="278.1" y="45.6">E6</text>
<text x="342.9" y="44.3">L6</text>
<text x="342.9" y="46.9">L7</text>
<text x="222.2" y="49.4">A7</text>
<text x="222.2" y="51.9">A8</text>
<text x="278.1" y="48.1">E7</text>
<text x="278.1" y="50.7">E8</text>
<text x="342.9" y="49.4">L8</text>
<text x="222.2" y="57">B1</text>
<text x="222.2" y="59.6">B2</text>
<text x="278.1" y="55.7">F1</text>
<text x="278.1" y="58.3">F2</text>
<text x="342.7" y="54.5">M1</text>
<text x="342.7" y="57">M2</text>
<text x="342.7" y="59.6">M3</text>
<text x="222.2" y="62.1">B3</text>
<text x="222.2" y="64.6">B4</text>
<text x="278.1" y="60.8">F3</text>
<text x="278.1" y="63.4">F4</text>
<text x="278.1" y="65.9">F5</text>
<text x="342.7" y="62.1">M4</text>
<text x="342.7" y="64.6">M5</text>
<text x="222.2" y="67.2">B5</text>
<text x="222.2" y="69.7">B6</text>
<text x="278.1" y="68.4">F6</text>
<text x="278.1" y="71">F7</text>
<text x="342.7" y="67.2">M6</text>
<text x="342.7" y="69.7">M7</text>
<text x="222.2" y="72.3">B7</text>
<text x="222.2" y="74.8">B8</text>
<text x="278.1" y="73.5">F8</text>
<text x="342.7" y="72.3">M8</text>
<text x="342.8" y="77.3">N1</text>
<text x="222.2" y="79.9">C1</text>
<text x="222.2" y="82.4">C2</text>
<text x="278" y="78.6">G1</text>
<text x="278" y="81.1">G2</text>
<text x="278" y="83.7">G3</text>
<text x="342.8" y="79.9">N2</text>
<text x="342.8" y="82.4">N3</text>
<text x="222.2" y="85">C3</text>
<text x="222.2" y="87.5">C4</text>
<text x="278" y="86.2">G4</text>
<text x="278" y="88.8">G5</text>
<text x="342.8" y="85">N4</text>
<text x="342.8" y="87.5">N5</text>
<text x="222.2" y="90">C5</text>
<text x="222.2" y="92.6">C6</text>
<text x="222.2" y="95.1">C7</text>
<text x="278" y="91.3">G6</text>
<text x="278" y="93.8">G7</text>
<text x="342.8" y="90">N6</text>
<text x="342.8" y="92.6">N7</text>
<text x="342.8" y="95.1">N8</text>
<text x="222.2" y="97.7">C8</text>
<text x="278" y="101.5">H1</text>
<text x="278" y="96.4">G8</text>
<text x="342.8" y="100.2">P1</text>
<text x="222.2" y="102.7">D1</text>
<text x="222.2" y="105.3">D2</text>
<text x="222.2" y="107.8">D3</text>
<text x="278" y="104">H2</text>
<text x="278" y="106.5">H3</text>
<text x="342.8" y="102.7">P2</text>
<text x="342.8" y="105.3">P3</text>
<text x="342.8" y="107.8">P4</text>
<text x="222.2" y="110.4">D4</text>
<text x="222.2" y="112.9">D5</text>
<text x="278" y="109.1">H4</text>
<text x="278" y="111.6">H5</text>
<text x="342.8" y="110.4">P5</text>
<text x="342.8" y="112.9">P6</text>
<text x="222.2" y="115.4">D6</text>
<text x="222.2" y="118">D7</text>
<text x="278" y="114.2">H6</text>
<text x="278" y="116.7">H7</text>
<text x="278" y="119.2">H8</text>
<text x="342.8" y="115.4">P7</text>
<text x="342.8" y="118">P8</text>
<text x="222.2" y="120.5">D8</text>
<text x="278.2" y="124.3">J1</text>
<text x="278.2" y="126.9">J2</text>
<text x="278.2" y="129.4">J3</text>
<text x="278.2" y="131.9">J4</text>
<text x="278.2" y="134.5">J5</text>
<text x="278.2" y="137">J6</text>
<text x="278.2" y="139.6">J7</text>
<text x="278.2" y="142.1">J8</text>
<text x="278" y="147.2">K1</text>
<text x="278" y="149.7">K2</text>
<text x="278" y="152.3">K3</text>
<text x="278" y="154.8">K4</text>
<text x="278" y="157.3">K5</text>
<text x="278" y="159.9">K6</text>
<text x="278" y="162.4">K7</text>
<text x="278" y="165">K8</text>
<text x="189.1" y="226.8" transform="rotate(-90 189.1 226.8)">8</text>
<text x="197.4" y="232.3">2</text>
<text x="64" y="234.8">1</text>
<text x="64" y="237.4">3</text>
<text x="76.7" y="237.4">4</text>
<text x="76.7" y="234.8">5</text>
<text x="179.6" y="234.8">4</text>
<text x="179.6" y="237.4">5</text>
<text x="179.6" y="239.9">6</text>
<text x="196.8" y="237.4">10SCL</text>
<text x="196.8" y="237.4">10</text>
<text x="197.4" y="239.9">9 SDA</text>
<text x="197.4" y="239.9">9</text>
<text x="71" y="244.6" transform="rotate(-90 71 244.6)">2</text>
<text x="179.6" y="242.4">7</text>
<text x="197.4" y="242.4">1</text>
<text x="189.1" y="247.1" transform="rotate(-90 189.1 247.1)">3</text>
</g>
<g font-size="1.3" fill="#0000c2">
<text x="12.7" y="92.4">ETCS Relay</text>
<text x="12.7" y="94.4">Repurposes for O2 Heaters through ECU</text>
<text x="199.5" y="245.8">0x24</text>
<text x="78.1" y="254.7">Use Jumper Wire to Brain bat</text>
</g>
<g font-size="1" fill="#a90000">
<text x="120.9" y="35.4">32</text>
<text x="141.2" y="35.4">49</text>
<text x="59.1" y="36.6">1</text>
<text x="59.1" y="39.2">2</text>
<text x="59.1" y="41.7">3</text>
<text x="78.9" y="36.6">16</text>
<text x="78.9" y="39.2">17</text>
<text x="78.9" y="41.7">18</text>
<text x="120.9" y="37.9">33</text>
<text x="120.9" y="40.5">34</text>
<text x="141.2" y="37.9">50</text>
<text x="141.2" y="40.5">51</text>
<text x="59.1" y="44.3">4</text>
<text x="59.1" y="46.8">5</text>
<text x="78.9" y="44.3">19</text>
<text x="78.9" y="46.8">20</text>
<text x="120.9" y="43">35</text>
<text x="120.9" y="45.5">36</text>
<text x="141.2" y="43">52</text>
<text x="141.2" y="45.5">53</text>
<text x="59.1" y="49.3">6</text>
<text x="59.1" y="51.9">7</text>
<text x="78.9" y="49.3">21</text>
<text x="78.9" y="51.9">22</text>
<text x="120.9" y="48.1">37</text>
<text x="120.9" y="50.6">38</text>
<text x="120.9" y="53.2">39</text>
<text x="141.2" y="48.1">54</text>
<text x="141.2" y="50.6">55</text>
<text x="141.2" y="53.2">56</text>
<text x="58.6" y="59.5">10</text>
<text x="59.1" y="54.4">8</text>
<text x="59.1" y="57">9</text>
<text x="78.9" y="54.4">23</text>
<text x="78.9" y="57">24</text>
<text x="78.9" y="59.5">25</text>
<text x="120.9" y="55.7">40</text>
<text x="120.9" y="58.2">41</text>
<text x="141.2" y="55.7">57</text>
<text x="141.2" y="58.2">58</text>
<text x="58.6" y="62">11</text>
<text x="58.6" y="64.6">12</text>
<text x="78.9" y="62">26</text>
<text x="78.9" y="64.6">27</text>
<text x="120.9" y="60.8">42</text>
<text x="120.9" y="63.3">43</text>
<text x="120.9" y="65.9">44</text>
<text x="141.2" y="60.8">59</text>
<text x="141.2" y="63.3">60</text>
<text x="141.2" y="65.9">61</text>
<text x="58.6" y="67.1">13</text>
<text x="58.6" y="69.7">14</text>
<text x="78.9" y="67.1">28</text>
<text x="78.9" y="69.7">29</text>
<text x="120.9" y="68.4">45</text>
<text x="120.9" y="70.9">46</text>
<text x="141.2" y="68.4">62</text>
<text x="141.2" y="70.9">63</text>
<text x="58.6" y="72.2">15</text>
<text x="78.9" y="72.2">30</text>
<text x="78.9" y="74.7">31</text>
<text x="120.9" y="73.5">47</text>
<text x="120.9" y="76">48</text>
<text x="141.2" y="73.5">64</text>
<text x="141.2" y="76">65</text>
<text x="141.2" y="78.6">66</text>
<text x="58.6" y="97.6">67</text>
<text x="58.6" y="100.1">68</text>
<text x="78.9" y="97.6">84</text>
<text x="78.9" y="100.1">85</text>
<text x="120.4" y="97.6">102</text>
<text x="120.4" y="100.1">103</text>
<text x="140.7" y="97.6">119</text>
<text x="140.7" y="100.1">120</text>
<text x="58.6" y="102.7">69</text>
<text x="58.6" y="105.2">70</text>
<text x="58.6" y="107.8">71</text>
<text x="78.9" y="102.7">86</text>
<text x="78.9" y="105.2">87</text>
<text x="78.9" y="107.8">88</text>
<text x="120.4" y="102.7">104</text>
<text x="120.4" y="105.2">105</text>
<text x="120.4" y="107.8">106</text>
<text x="140.7" y="102.7">121</text>
<text x="140.7" y="105.2">122</text>
<text x="140.7" y="107.8">123</text>
<text x="58.6" y="110.3">72</text>
<text x="58.6" y="112.8">73</text>
<text x="78.9" y="110.3">89</text>
<text x="78.9" y="112.8">90</text>
<text x="120.4" y="110.3">107</text>
<text x="120.4" y="112.8">108</text>
<text x="140.7" y="110.3">124</text>
<text x="140.7" y="112.8">125</text>
<text x="58.6" y="115.4">74</text>
<text x="58.6" y="117.9">75</text>
<text x="78.9" y="115.4">91</text>
<text x="78.9" y="117.9">92</text>
<text x="120.4" y="115.4">109</text>
<text x="120.4" y="117.9">110</text>
<text x="140.7" y="115.4">126</text>
<text x="140.7" y="117.9">127</text>
<text x="58.6" y="120.5">76</text>
<text x="58.6" y="123">77</text>
<text x="58.6" y="125.5">78</text>
<text x="78.9" y="120.5">93</text>
<text x="78.9" y="123">94</text>
<text x="78.9" y="125.5">95</text>
<text x="120.4" y="120.5">111</text>
<text x="120.4" y="123">112</text>
<text x="120.4" y="125.5">113</text>
<text x="140.7" y="120.5">128</text>
<text x="140.7" y="123">129</text>
<text x="140.7" y="125.5">130</text>
<text x="58.6" y="128.1">79</text>
<text x="58.6" y="130.6">80</text>
<text x="78.9" y="128.1">96</text>
<text x="78.9" y="130.6">97</text>
<text x="120.4" y="128.1">114</text>
<text x="120.4" y="130.6">115</text>
<text x="140.7" y="128.1">131</text>
<text x="140.7" y="130.6">132</text>
<text x="58.6" y="133.2">81</text>
<text x="58.6" y="135.7">82</text>
<text x="78.9" y="133.2">98</text>
<text x="78.9" y="135.7">99</text>
<text x="120.4" y="133.2">116</text>
<text x="120.4" y="135.7">117</text>
<text x="140.7" y="133.2">133</text>
<text x="140.7" y="135.7">134</text>
<text x="58.6" y="138.2">83</text>
<text x="78.5" y="138.2">100</text>
<text x="78.5" y="140.8">101</text>
<text x="120.4" y="138.2">118</text>
<text x="140.7" y="138.2">135</text>
</g>
<g font-size="1" fill="#006464">
<text x="63.2" y="37.6">1</text>
<text x="63.2" y="40.1">2</text>
<text x="74.3" y="37.6">16</text>
<text x="74.3" y="40.1">17</text>
<text x="125.5" y="36.3">32</text>
<text x="125.5" y="38.9">33</text>
<text x="125.5" y="41.4">34</text>
<text x="136.5" y="36.3">49</text>
<text x="136.5" y="38.9">50</text>
<text x="136.5" y="41.4">51</text>
<text x="63.2" y="42.7">3</text>
<text x="63.2" y="45.2">4</text>
<text x="63.2" y="47.8">5</text>
<text x="74.3" y="42.7">18</text>
<text x="74.3" y="45.2">19</text>
<text x="74.3" y="47.8">20</text>
<text x="125.5" y="43.9">35</text>
<text x="125.5" y="46.5">36</text>
<text x="136.5" y="43.9">52</text>
<text x="136.5" y="46.5">53</text>
<text x="63.2" y="50.3">6</text>
<text x="63.2" y="52.8">7</text>
<text x="74.3" y="50.3">21</text>
<text x="74.3" y="52.8">22</text>
<text x="125.5" y="49">37</text>
<text x="125.5" y="51.6">38</text>
<text x="136.5" y="49">54</text>
<text x="136.5" y="51.6">55</text>
<text x="63.2" y="55.4">8</text>
<text x="63.2" y="57.9">9</text>
<text x="74.3" y="55.4">23</text>
<text x="74.3" y="57.9">24</text>
<text x="125.5" y="54.1">39</text>
<text x="125.5" y="56.6">40</text>
<text x="125.5" y="59.2">41</text>
<text x="136.5" y="54.1">56</text>
<text x="136.5" y="56.6">57</text>
<text x="136.5" y="59.2">58</text>
<text x="63.2" y="60.5">10</text>
<text x="63.2" y="63">11</text>
<text x="63.2" y="65.5">12</text>
<text x="74.3" y="60.5">25</text>
<text x="74.3" y="63">26</text>
<text x="74.3" y="65.5">27</text>
<text x="125.5" y="61.7">42</text>
<text x="125.5" y="64.3">43</text>
<text x="136.5" y="61.7">59</text>
<text x="136.5" y="64.3">60</text>
<text x="63.2" y="68.1">13</text>
<text x="63.2" y="70.6">14</text>
<text x="74.3" y="68.1">28</text>
<text x="74.3" y="70.6">29</text>
<text x="125.5" y="66.8">44</text>
<text x="125.5" y="69.3">45</text>
<text x="125.5" y="71.9">46</text>
<text x="136.5" y="66.8">61</text>
<text x="136.5" y="69.3">62</text>
<text x="136.5" y="71.9">63</text>
<text x="63.2" y="73.2">15</text>
<text x="74.3" y="73.2">30</text>
<text x="74.3" y="75.7">31</text>
<text x="125.5" y="74.4">47</text>
<text x="125.5" y="77">48</text>
<text x="136.5" y="74.4">64</text>
<text x="136.5" y="77">65</text>
<text x="136.5" y="79.5">66</text>
<text x="63.2" y="98.6">67</text>
<text x="63.2" y="101.1">68</text>
<text x="74.3" y="98.6">84</text>
<text x="74.3" y="101.1">85</text>
<text x="125.5" y="98.6">102</text>
<text x="125.5" y="101.1">103</text>
<text x="135.6" y="98.6">119</text>
<text x="135.6" y="101.1">120</text>
<text x="63.2" y="103.6">69</text>
<text x="63.2" y="106.2">70</text>
<text x="74.3" y="103.6">86</text>
<text x="74.3" y="106.2">87</text>
<text x="125.5" y="103.6">104</text>
<text x="125.5" y="106.2">105</text>
<text x="135.6" y="103.6">121</text>
<text x="135.6" y="106.2">122</text>
<text x="63.2" y="108.7">71</text>
<text x="63.2" y="111.3">72</text>
<text x="63.2" y="113.8">73</text>
<text x="74.3" y="108.7">88</text>
<text x="74.3" y="111.3">89</text>
<text x="74.3" y="113.8">90</text>
<text x="125.5" y="108.7">106</text>
<text x="125.5" y="111.3">107</text>
<text x="125.5" y="113.8">108</text>
<text x="135.6" y="108.7">123</text>
<text x="135.6" y="111.3">124</text>
<text x="135.6" y="113.8">125</text>
<text x="63.2" y="116.3">74</text>
<text x="63.2" y="118.9">75</text>
<text x="74.3" y="116.3">91</text>
<text x="74.3" y="118.9">92</text>
<text x="125.5" y="116.3">109</text>
<text x="125.5" y="118.9">110</text>
<text x="135.6" y="116.3">126</text>
<text x="135.6" y="118.9">127</text>
<text x="63.2" y="121.4">76</text>
<text x="63.2" y="124">77</text>
<text x="74.3" y="121.4">93</text>
<text x="74.3" y="124">94</text>
<text x="125.5" y="121.4">111</text>
<text x="125.5" y="124">112</text>
<text x="135.6" y="121.4">128</text>
<text x="135.6" y="124">129</text>
<text x="63.2" y="126.5">78</text>
<text x="63.2" y="129">79</text>
<text x="63.2" y="131.6">80</text>
<text x="74.3" y="126.5">95</text>
<text x="74.3" y="129">96</text>
<text x="74.3" y="131.6">97</text>
<text x="125.5" y="126.5">113</text>
<text x="125.5" y="129">114</text>
<text x="125.5" y="131.6">115</text>
<text x="135.6" y="126.5">130</text>
<text x="135.6" y="129">131</text>
<text x="135.6" y="131.6">132</text>
<text x="63.2" y="134.1">81</text>
<text x="63.2" y="136.7">82</text>
<text x="74.3" y="134.1">98</text>
<text x="74.3" y="136.7">99</text>
<text x="125.5" y="134.1">116</text>
<text x="125.5" y="136.7">117</text>
<text x="135.6" y="134.1">133</text>
<text x="135.6" y="136.7">134</text>
<text x="63.2" y="139.2">83</text>
<text x="73.3" y="139.2">100</text>
<text x="73.3" y="141.7">101</text>
<text x="125.5" y="139.2">118</text>
<text x="135.6" y="139.2">135</text>
<text x="150" y="238.3">R2</text>
<text x="150" y="235.7">R1</text>
<text x="150" y="243.3">R4</text>
<text x="150" y="240.8">R3</text>
<text x="157" y="251.3" transform="rotate(-90 157 251.3)">R5</text>
<text x="159.5" y="251.3" transform="rotate(-90 159.5 251.3)">R6</text>
<text x="162.1" y="251.3" transform="rotate(-90 162.1 251.3)">R7</text>
<text x="164.6" y="251.3" transform="rotate(-90 164.6 251.3)">R8</text>
</g>
</svg>
